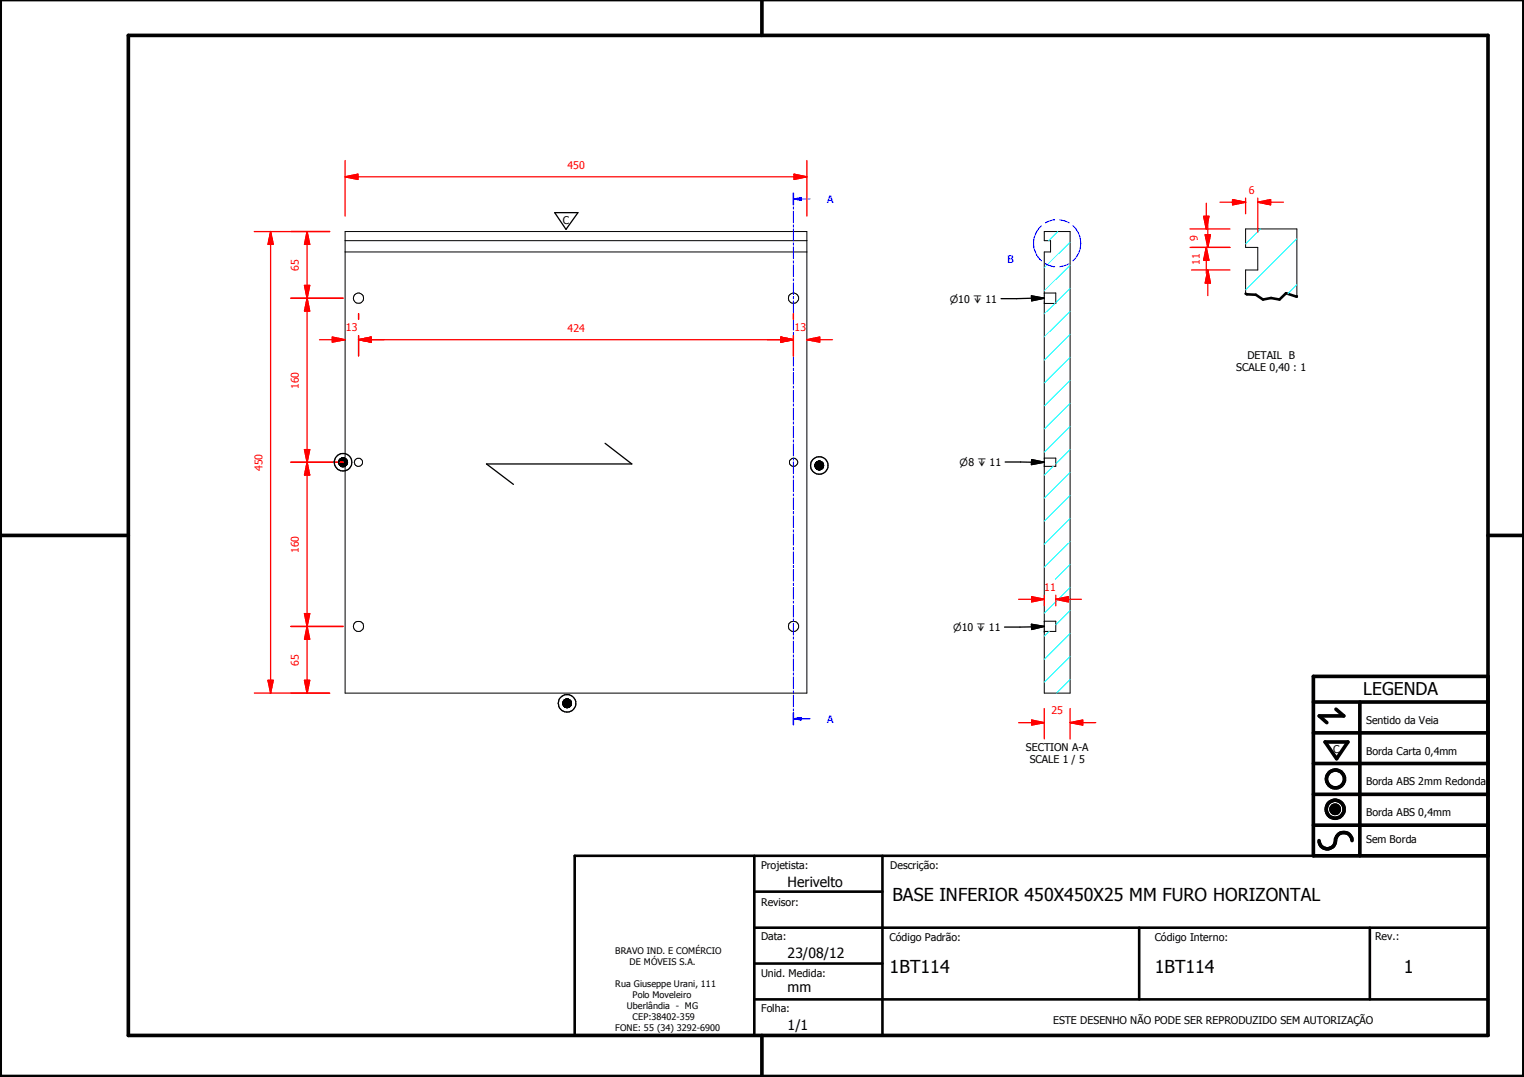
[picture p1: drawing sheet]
<svg xmlns="http://www.w3.org/2000/svg" width="297mm" height="210mm" viewBox="0 0 297 210" stroke-linecap="round" stroke-linejoin="round" font-family="sans-serif">
<g fill="none" stroke="#000" stroke-width=".19">
<path d="M67.3 46.9h90M67.3 49.1h90M67.3 45.1h90v90h-90zM203.5 45.1h5.1v90h-5.1v-86h1.3v-2.2h-1.3zM203.5 57.1h2.3v2h-2.3M242.8 57.2v-4.6h2.3v-4.4h-2.3v-3.6h10v13.1M66 90.1l1.7 .1zM66 90l1.7 .1zM66 90.2h1.7v.1zM66 90.2l1.7 .1h-1.7zM66 90.3h1.7zM66 90.3h1.6z"/>
<path d="M66 89.9l1.7 .1zM66.1 90.3l1.5 .1zM66.1 90.4h1.5v.2zM66.1 90.4l1.5 .2h-1.5zM66.1 89.8l1.6 .1zM66.1 89.7l1.5 .1zM66.1 90.6h1.5zM66.1 89.7h1.5zM66.2 90.6h1.4zM66.2 90.6l1.3 .1zM66.2 89.6l1.4 .1h-1.5zM66.2 89.6l1.4 .1z"/>
<path d="M66.2 90.7h1.3zM66.2 90.7h1.2zM66.2 89.5l1.4 .1zM66.3 90.7h1.1zM66.3 90.7l1 .1zM66.3 89.5h1.2zM66.3 89.5h1.1zM66.4 90.8h.9zM66.4 89.4l1 .1zM66.4 89.4h.9zM66.5 90.8h.8zM66.5 90.8h.7z"/>
<path d="M66.5 89.4h.8zM66.5 90.8l.6 .1zM66.5 89.3l.8 .1zM66.5 89.3h.7zM66.6 90.9h.5zM66.6 89.3h.6zM66.6 89.3h.5zM66.7 90.9h.4zM66.7 90.9h.3zM66.7 89.3h.4zM66.8 90.9h.2zM66.8 89.3h.3z"/>
<path d="M66.8 89.3h.2zM158.8 90.6l1.7 .1zM158.8 90.7l1.7 .1zM158.8 90.8h1.7zM158.8 90.8l1.7 .1zM158.8 90.9l1.7 .1zM158.8 90.6h1.7zM158.9 91h1.6zM158.9 91l1.5 .1zM158.9 90.5l1.6 .1zM158.9 91.1h1.5zM158.9 90.4l1.6 .1z"/>
<path d="M159 91.1h1.4zM159 91.1l1.4 .1zM159 90.3l1.4 .1zM159 91.2h1.4zM159 91.2l1.3 .1zM159 90.2l1.4 .1zM159 91.3h1.3zM159 91.3l1.2 .1zM159 90.2h1.4zM159.1 91.4h1.1zM159.1 90.1l1.2 .1h-1.3zM159.1 90.1l1.2 .1z"/>
<path d="M159.2 91.4h1zM159.2 91.4h.9zM159.2 90l1 .1zM159.2 90h1zM159.3 91.4h.8zM159.3 91.4l.7 .1zM159.3 90h.9zM159.3 90h.8zM159.3 91.5h.7zM159.3 91.5h.6zM159.3 90h.7zM159.4 91.5h.5z"/>
<path d="M159.4 91.5h.4zM159.4 89.9l.6 .1zM159.4 89.9h.5zM159.5 91.5h.3zM159.5 91.5l.3 .1zM159.5 89.9h.4zM159.5 89.9h.3zM159.6 91.6h.2zM159.6 89.9h.2zM203.5 89.3h2.3v1.6h-2.3M109.7 137l1.7 .1zM109.7 137.1l1.7 .1z"/>
<path d="M109.7 137.2h1.7zM109.7 137.2h1.6zM109.7 137.2l1.6 .1zM109.7 136.9l1.7 .1zM109.7 137.3h1.6zM109.7 137.3l1.6 .1zM109.7 136.8l1.6 .1zM109.8 137.4l1.5 .1zM109.8 136.7l1.5 .1zM109.8 137.5h1.5zM109.8 137.5l1.4 .1zM109.8 136.7h1.5z"/>
<path d="M109.9 137.6h1.3zM109.9 136.6l1.4 .1zM109.9 137.6l1.2 .1zM109.9 136.5l1.3 .1zM109.9 137.7h1.2zM109.9 137.7l1.1 .1zM109.9 136.4l1.3 .1zM109.9 136.4h1.2zM110 137.8h1zM110 136.4h1.1zM110 136.4h1zM110.1 137.8h.9z"/>
<path d="M110.1 137.8h.8zM110.1 136.4h.9zM110.2 137.8h.7zM110.2 137.8l.6 .1zM110.2 136.3l.8 .1zM110.2 136.3h.7zM110.3 137.9h.5zM110.3 137.9h.4zM110.3 136.3h.6zM110.3 136.3h.5zM110.4 137.9h.3zM110.4 137.9h.2z"/>
<path d="M110.4 136.2l.4 .1zM110.4 136.2h.3zM110.4 136.2h.2zM203.5 123.1h.1M203.5 121.1h2.3v2h-2.3M259.4 157.6l1.6 .1zM259.4 157.7l1.6 .1zM259.4 157.8l1.6 .1zM259.4 157.9h1.6v.1zM259.4 157.9l1.6 .1h-1.5zM259.4 157.6h1.6zM259.5 158h1.5z"/>
<path d="M259.5 158l1.4 .1zM259.5 157.5l1.5 .1zM259.5 158.1h1.4zM259.5 157.4l1.5 .1zM259.5 158.1l1.4 .1zM259.5 157.3l1.4 .1zM259.6 158.2h1.3zM259.6 158.2h1.2zM259.6 157.2l1.3 .1zM259.6 158.2l1.2 .1zM259.6 157.2h1.3zM259.7 158.3h1.1z"/>
<path d="M259.7 158.3l1 .1zM259.7 157.1l1.1 .1zM259.7 157.1h1.1zM259.8 158.4h.9zM259.8 158.4h.8zM259.8 157.1h1zM259.8 157.1h.9zM259.8 158.4l.8 .1zM259.8 157l.9 .1zM259.8 157h.8zM259.9 158.5h.7zM259.9 158.5h.6z"/>
<path d="M259.9 157h.7zM260 158.5h.5zM260 158.5h.4zM260 157h.6zM260.1 158.5h.3zM260.1 158.5h.2zM260.1 156.9l.4 .1zM260.1 156.9h.3zM260.1 156.9h.2z"/>
<circle cx="69.9" cy="58.1" r=".99"/>
<circle cx="154.6" cy="58.1" r="1.01"/>
<circle cx="69.9" cy="90.1" r=".79"/>
<circle cx="154.7" cy="90.1" r=".79"/>
<circle cx="69.9" cy="122.1" r="1"/>
<circle cx="154.7" cy="122.1" r=".99"/>
</g>
<path d="M242.8 57.2l.2 .2h1.8l1.4 1 1.5-.3 1.7 .3 1.3-1.3 2.1 .6M112 166.8h178v35h-178zM147 173.8h25M147 166.8v35M172 166.8v35M147 194.8h143M147 180.8h143M147 187.8h25M222 180.8v14M267 180.8v14" fill="none" stroke="#000" stroke-width=".51"/>
<g fill="#000">
<path d="M66 89.9l1.7 .1zM66.1 89.8l1.6 .1zM66.1 89.7l1.5 .1zM66.1 89.7h1.5zM66.2 89.6l1.4 .1h-1.5zM66.2 89.6l1.4 .1zM66.2 89.5l1.4 .1zM66.3 89.5h1.2zM66.3 89.5h1.1zM66.4 89.4l1 .1zM66.4 89.4h.9zM66.5 89.4h.8z"/>
<path d="M66.5 89.3l.8 .1zM66.5 89.3h.7zM66.6 89.3h.6zM66.6 89.3h.5zM66.7 89.3h.4zM66.8 89.3h.3zM66.8 89.3h.2zM66.7 90.9h.3zM66.8 90.9h.2zM66.6 90.9h.5zM66.7 90.9h.4zM66.5 90.8l.6 .1z"/>
<path d="M66.5 90.8h.7zM66.4 90.8h.9zM66.5 90.8h.8zM66.3 90.7l1 .1zM66.2 90.7h1.2zM66.3 90.7h1.1zM66.2 90.6l1.3 .1zM66.2 90.7h1.3zM66.1 90.6h1.5zM66.2 90.6h1.4zM66.1 90.4l1.5 .2h-1.5zM66 90.3h1.6z"/>
<path d="M66.1 90.3l1.5 .1zM66.1 90.4h1.5v.2zM66 90.2l1.7 .1h-1.7zM66 90.3h1.7zM66 90l1.7 .1zM66 90.1l1.7 .1zM66 90.2h1.7v.1zM158.8 90.6h1.7zM158.9 90.5l1.6 .1zM158.9 90.4l1.6 .1zM159 90.3l1.4 .1zM159 90.2l1.4 .1z"/>
<path d="M159 90.2h1.4zM159.1 90.1l1.2 .1h-1.3zM159.1 90.1l1.2 .1zM159.2 90l1 .1zM159.2 90h1zM159.3 90h.9zM159.3 90h.8zM159.3 90h.7zM159.4 89.9l.6 .1zM159.4 89.9h.5zM159.5 89.9h.4zM159.5 89.9h.3z"/>
<path d="M159.6 89.9h.2zM159.5 91.5l.3 .1zM159.6 91.6h.2zM159.4 91.5h.4zM159.5 91.5h.3zM159.3 91.5h.6zM159.4 91.5h.5zM159.3 91.4l.7 .1zM159.3 91.5h.7zM159.2 91.4h.9zM159.3 91.4h.8zM159.1 91.4h1.1z"/>
<path d="M159.2 91.4h1zM159 91.3l1.2 .1zM159 91.2l1.3 .1zM159 91.3h1.3zM159 91.1l1.4 .1zM159 91.2h1.4zM158.9 91l1.5 .1zM158.9 91.1h1.5zM159 91.1h1.4zM158.8 90.8l1.7 .1zM158.8 90.9l1.7 .1zM158.9 91h1.6z"/>
<path d="M158.8 90.6l1.7 .1zM158.8 90.7l1.7 .1zM158.8 90.8h1.7zM109.7 136.9l1.7 .1zM109.7 136.8l1.6 .1zM109.8 136.7l1.5 .1zM109.8 136.7h1.5zM109.9 136.6l1.4 .1zM109.9 136.5l1.3 .1zM109.9 136.4l1.3 .1zM109.9 136.4h1.2zM110 136.4h1.1z"/>
<path d="M110 136.4h1zM110.1 136.4h.9zM110.2 136.3l.8 .1zM110.2 136.3h.7zM110.3 136.3h.6zM110.3 136.3h.5zM110.4 136.2l.4 .1zM110.4 136.2h.3zM110.4 136.2h.2zM110.4 137.9h.2zM110.3 137.9h.4zM110.4 137.9h.3z"/>
<path d="M110.2 137.8l.6 .1zM110.3 137.9h.5zM110.1 137.8h.8zM110.2 137.8h.7zM110 137.8h1zM110.1 137.8h.9zM109.9 137.7l1.1 .1zM109.9 137.6l1.2 .1zM109.9 137.7h1.2zM109.9 137.6h1.3zM109.8 137.5l1.4 .1zM109.7 137.3l1.6 .1z"/>
<path d="M109.8 137.4l1.5 .1zM109.8 137.5h1.5zM109.7 137.2h1.6zM109.7 137.2l1.6 .1zM109.7 137.3h1.6zM109.7 137l1.7 .1zM109.7 137.1l1.7 .1zM109.7 137.2h1.7zM259.4 157.6h1.6zM259.5 157.5l1.5 .1zM259.5 157.4l1.5 .1zM259.5 157.3l1.4 .1z"/>
<path d="M259.6 157.2l1.3 .1zM259.6 157.2h1.3zM259.7 157.1l1.1 .1zM259.7 157.1h1.1zM259.8 157.1h1zM259.8 157.1h.9zM259.8 157l.9 .1zM259.8 157h.8zM259.9 157h.7zM260 157h.6zM260.1 156.9l.4 .1zM260.1 156.9h.3z"/>
<path d="M260.1 156.9h.2zM260.1 158.5h.2zM260 158.5h.4zM260.1 158.5h.3zM259.9 158.5h.6zM260 158.5h.5zM259.8 158.4l.8 .1zM259.9 158.5h.7zM259.8 158.4h.8zM259.7 158.3l1 .1zM259.8 158.4h.9zM259.6 158.2l1.2 .1z"/>
<path d="M259.7 158.3h1.1zM259.6 158.2h1.2zM259.5 158.1l1.4 .1zM259.6 158.2h1.3zM259.5 158l1.4 .1zM259.5 158.1h1.4zM259.4 157.9l1.6 .1h-1.5zM259.5 158h1.5zM259.4 157.6l1.6 .1zM259.4 157.7l1.6 .1zM259.4 157.8l1.6 .1zM259.4 157.9h1.6v.1z"/>
</g>
<g fill="none" stroke="#000" stroke-width=".71">
<path d="M148.5 0v6.9M297 -.1v209.9h-297v-209.9M25 6.9h265v194.9h-265zM0 104.4h25M290 104.4h7M256 136.8h34M260.4 138.2l1.5 1.3h-4.8l1.5 1.3M265 136.8v30M290 131.8h-34v35h34M256 154.8h34M256 148.8h34M256 142.8h34"/>
<path d="M258.3 144.6h4.4l-2.2 3.3zM256 160.8h34M257.1 163.8a1.62 1.62 0 0 0 1.8 1.6 1.62 1.62 0 0 0 1.4-1.9 1.63 1.63 0 0 1 1.7-1.2 1.63 1.63 0 0 1 1.5 1.5M148.5 201.8v8"/>
<circle cx="260.2" cy="157.7" r="1.76"/>
<circle cx="260.2" cy="157.7" r=".82"/>
<circle cx="260.3" cy="151.8" r="1.76"/>
</g>
<g fill="none" stroke="#00f" stroke-width=".19">
<path d="M154.6 37.6v2.3M154.6 38.8h1.6M154.6 40.3v.5M154.6 41.1v2.3M154.6 43.8v.5M154.6 44.6v2.3M154.6 47.3v.5M154.6 48.1v2.3M154.6 50.8v.5M154.6 51.6v2.3M154.6 54.3v.4M154.6 55.1v2.3"/>
<path d="M154.6 57.8v.5M154.6 58.6v2.3M154.6 61.3v.4M154.6 62.1v2.3M154.6 64.8v.4M154.6 65.6v2.3M154.6 68.3v.4M154.6 69.1v2.3M154.6 71.8v.4M154.6 72.6v2.3M154.6 75.3v.4M154.6 76.1v2.3"/>
<path d="M154.6 78.7v.5M154.6 79.5v2.4M154.6 82.2v.5M154.6 83.1v2.2M154.6 85.7v.5M154.6 86.5v2.4M154.6 89.2v.5M154.6 90v2.3M154.6 92.7v.5M154.6 93.6v2.2M154.6 96.2v.4M154.6 97v2.3"/>
<path d="M154.6 99.7v.5M154.6 100.5v2.3M154.6 103.2v.5M154.6 104v2.3M154.6 106.7v.4M154.6 107.5v2.3M154.6 110.2v.4M154.6 111v2.3M154.6 113.7v.4M154.6 114.5v2.3M154.6 117.2v.4M154.6 118v2.3"/>
<path d="M154.6 120.6v.5M154.6 121.5v2.3M154.6 124.1v.5M154.6 125v2.3M154.6 127.6v.5M154.6 128.4v2.4M154.6 131.1v.5M154.6 132v2.2M154.6 134.6v.5M154.6 135.5v2.3M154.6 138.1v.5M154.6 138.9v2.3"/>
</g>
<path d="M154.6 37.6v2.3M154.6 138.9v2.3" fill="none" stroke="#00f" stroke-width=".3"/>
<path d="M154.6 38.8l1.6-.3v.5z" fill="#00f"/>
<path d="M154.6 38.8l1.6-.3v.5zM156.2 38.8h1.7M154.6 140.1h1.6" fill="none" stroke="#00f" stroke-width=".19"/>
<path d="M154.6 140.1l1.6-.3v.5z" fill="#00f"/>
<path d="M203 44a4.6 4.6 0 0 0 0 6.8M203.7 51.4l1.9 .6M205.6 42.8l-1.9 .6M206.5 42.8l1.9 .6M208.4 51.4l-1.9 .6M209.1 44a4.6 4.6 0 0 1 0 6.8M154.6 140.1l1.6-.3v.5zM156.2 140.1h1.7" fill="none" stroke="#00f" stroke-width=".19"/>
<g fill="none" stroke="#0ff" stroke-width=".19">
<path d="M205.7 59.1l-2.2 2.1M206.2 45.1l-1.8 1.8M208.6 56.2l-2.8 2.8M208.6 51.7l-5.1 5M208.6 47.2l-5.1 5M245.7 44.6l-2.9 2.9M252.8 55.5l-1.8 1.8M252.8 46.5l-10 10M208.6 78.6l-5.1 5M208.6 74.1l-5.1 5M208.6 69.6l-5.1 5M208.6 65.2l-5.1 5"/>
<path d="M208.6 60.7l-5.1 5M205.3 90.9l-1.8 1.7M208.6 96.6l-5.1 5M208.6 92.1l-5.1 5M208.6 87.6l-2.8 2.8M208.6 83.1l-5.1 5M208.6 119l-2.8 2.8M208.6 114.5l-5.1 5M208.6 105.6l-5.1 4.9M208.6 101l-5.1 5.1M208.6 110l-2.9 2.9M204.5 123.1l-1 .9"/>
<path d="M208.6 132.5l-2.7 2.6M208.6 128l-5.1 5M208.6 123.5l-5.1 5"/>
</g>
<path d="M64.8 66.2h2.5" fill="none" stroke="#f00" stroke-width=".25"/>
<path d="M64.8 65.7l2.5 .5-2.5 .5z" fill="#f00"/>
<path d="M64.8 65.7l2.5 .5-2.5 .5zM69.9 66.2h2.4" fill="none" stroke="#f00" stroke-width=".25"/>
<path d="M69.9 66.2l2.4-.5v1z" fill="#f00"/>
<path d="M62.3 66.2h2.5M69.9 66.2l2.4-.5v1zM69.9 66.2h5M69.9 61.1v1.1M69.9 65.4v4" fill="none" stroke="#f00" stroke-width=".25"/>
<path d="M69.9 66.2l2.4-.5v1z" fill="#f00"/>
<path d="M69.9 66.2l2.4-.5v1zM152.2 66.2h2.4" fill="none" stroke="#f00" stroke-width=".25"/>
<path d="M152.2 65.7l2.4 .5-2.4 .5z" fill="#f00"/>
<path d="M69.9 61.1v1.1M69.9 65.4v4M72.3 66.2h82.3M152.2 65.7l2.4 .5-2.4 .5zM154.6 61.1v1.1M154.6 65.4v4" fill="none" stroke="#f00" stroke-width=".25"/>
<path d="M152.2 65.7l2.4 .5-2.4 .5z" fill="#f00"/>
<path d="M152.2 65.7l2.4 .5-2.4 .5zM157.3 66.2h2.5" fill="none" stroke="#f00" stroke-width=".25"/>
<path d="M157.3 66.2l2.5-.5v1z" fill="#f00"/>
<path d="M67.3 34.5h2.5M149.6 66.2h2.6M154.6 61.1v1.1M154.6 65.4v4M157.3 66.2l2.5-.5v1zM159.8 66.2h2.5" fill="none" stroke="#f00" stroke-width=".25"/>
<path d="M67.3 34.5l2.5-.5v1z" fill="#f00"/>
<path d="M67.3 34.5l2.5-.5v1zM154.8 34.5h2.5" fill="none" stroke="#f00" stroke-width=".25"/>
<path d="M154.8 34l2.5 .5-2.5 .5z" fill="#f00"/>
<path d="M67.3 31.3v10.8M69.8 34.5h85M154.8 34l2.5 .5-2.5 .5zM157.3 31.3v10.8M59.9 132.6v2.5" fill="none" stroke="#f00" stroke-width=".25"/>
<path d="M59.3 132.6h1.1l-.5 2.5z" fill="#f00"/>
<path d="M59.3 132.6h1.1l-.5 2.5zM59.9 122.1v2.5" fill="none" stroke="#f00" stroke-width=".25"/>
<path d="M59.9 122.1l.5 2.5h-1.1z" fill="#f00"/>
<path d="M59.9 119.6v2.5M56.7 135.1h7.6M56.7 122.1h10.2M59.9 122.1l.5 2.5h-1.1zM59.9 124.6v8" fill="none" stroke="#f00" stroke-width=".25"/>
<path d="M59.3 119.6h1.1l-.5 2.5z" fill="#f00"/>
<path d="M59.9 90.1v2.5M59.3 119.6h1.1l-.5 2.5z" fill="none" stroke="#f00" stroke-width=".25"/>
<path d="M59.9 90.1l.5 2.5h-1.1z" fill="#f00"/>
<path d="M56.7 90.1h10.2M59.9 90.1l.5 2.5h-1.1zM59.9 87.6v2.5M59.9 92.6v27M56.7 122.1h10.2" fill="none" stroke="#f00" stroke-width=".25"/>
<path d="M59.3 87.6h1.1l-.5 2.5z" fill="#f00"/>
<path d="M59.9 58.1v2.5M59.3 87.6h1.1l-.5 2.5z" fill="none" stroke="#f00" stroke-width=".25"/>
<path d="M59.9 58.1l.5 2.5h-1.1z" fill="#f00"/>
<path d="M56.7 58.1h10.2M59.9 58.1l.5 2.5h-1.1zM59.9 55.6v2.5M59.9 60.6v27M56.7 90.1h10.2" fill="none" stroke="#f00" stroke-width=".25"/>
<path d="M59.3 55.6h1.1l-.5 2.5z" fill="#f00"/>
<path d="M59.3 55.6h1.1l-.5 2.5zM59.9 45.1v2.5" fill="none" stroke="#f00" stroke-width=".25"/>
<path d="M59.9 45.1l.5 2.5h-1.1z" fill="#f00"/>
<path d="M52.7 45.1v2.5M56.7 45.1h7.6M56.7 58.1h10.2M59.9 45.1l.5 2.5h-1.1zM59.9 47.6v8" fill="none" stroke="#f00" stroke-width=".25"/>
<path d="M52.7 45.1l.6 2.5h-1.1z" fill="#f00"/>
<path d="M52.7 45.1l.6 2.5h-1.1zM52.7 132.6v2.5" fill="none" stroke="#f00" stroke-width=".25"/>
<path d="M52.2 132.6h1.1l-.6 2.5z" fill="#f00"/>
<path d="M49.6 45.1h14.7M52.7 47.6v85M235.1 42.2v2.4M49.6 135.1h14.7M52.2 132.6h1.1l-.6 2.5z" fill="none" stroke="#f00" stroke-width=".25"/>
<path d="M201 57.7l2.5 .4-2.4 .5zM203.5 58.1l-8.4 .1M195.9 90l7.6 .1M201.1 89.6l2.4 .5-2.5 .5zM201 121.7l2.5 .4-2.4 .6zM203.5 122.1l-7.7 .1" fill="none" stroke="#000" stroke-width=".25"/>
<path d="M201 57.7l2.5 .4-2.4 .5zM201.1 89.6l2.4 .5-2.5 .5zM201 121.7l2.5 .4-2.4 .6z" fill="#000"/>
<path d="M234.6 42.2h1l-.5 2.4z" fill="#f00"/>
<path d="M234.6 42.2h1l-.5 2.4zM235.1 48.2v2.5" fill="none" stroke="#f00" stroke-width=".25"/>
<path d="M235.1 48.2l.5 2.5h-1z" fill="#f00"/>
<path d="M235.1 39.6v2.6M231.9 44.6h7.8M231.9 48.2h7.8M234.6 50.6l.5-2.4 .5 2.5h-1M235.1 48.2l.5 2.5h-1zM235.1 50.7v2.6M235.4 52.6v2.6" fill="none" stroke="#f00" stroke-width=".25"/>
<path d="M235.4 52.6l.5 2.6h-1z" fill="#f00"/>
<path d="M235.4 52.6l.5 2.6h-1zM235.4 45.8v2.4" fill="none" stroke="#f00" stroke-width=".25"/>
<path d="M234.9 45.8h1l-.5 2.4z" fill="#f00"/>
<path d="M240.2 39.4h2.6M232.2 52.6h7.5M232.2 48.2h7.5M234.9 45.8h1l-.5 2.4zM235.4 43.2v2.6M235.4 55.2v2.4" fill="none" stroke="#f00" stroke-width=".25"/>
<path d="M240.2 38.9l2.6 .5-2.6 .5z" fill="#f00"/>
<path d="M240.2 38.9l2.6 .5-2.6 .5zM245.1 39.4h2.5" fill="none" stroke="#f00" stroke-width=".25"/>
<path d="M245.1 39.4l2.5-.5v1z" fill="#f00"/>
<path d="M237.8 39.4h2.4M242.8 38.6v3.1M245.1 39.4l2.5-.5v1zM245.1 38.6v6.7M247.6 39.4h2.5M201.1 140.8h2.4" fill="none" stroke="#f00" stroke-width=".25"/>
<path d="M201.1 140.3l2.4 .5-2.4 .5z" fill="#f00"/>
<path d="M201.1 140.3l2.4 .5-2.4 .5zM208.6 140.8h2.4" fill="none" stroke="#f00" stroke-width=".25"/>
<path d="M208.6 140.8l2.4-.5v1z" fill="#f00"/>
<path d="M201.1 116.8h2.4M203.5 138.1v5.9M208.6 138.1v5.9M198.5 140.8h2.6M208.6 140.8l2.4-.5v1zM211 140.8h2.6" fill="none" stroke="#f00" stroke-width=".25"/>
<path d="M201.1 116.3l2.4 .5-2.4 .5z" fill="#f00"/>
<path d="M201.1 116.3l2.4 .5-2.4 .5zM205.8 116.8h2.4" fill="none" stroke="#f00" stroke-width=".25"/>
<path d="M205.8 116.8l2.4-.5v1z" fill="#f00"/>
<path d="M198.5 116.8h2.6M203.5 116v2.1M205.8 116.8l2.4-.5v1zM205.8 116v2.1M208.2 116.8h2.6" fill="none" stroke="#f00" stroke-width=".25"/>
<g fill="none" stroke="#000" stroke-width=".25">
<path d="M108.1 41.4h4.5l-2.3 3.3zM117.9 86.4l5.2 4h-28.3l5.3 4"/>
<circle cx="66.9" cy="90.1" r=".86"/>
<circle cx="66.9" cy="90.1" r="1.72"/>
<circle cx="159.7" cy="90.7" r="1.71"/>
<circle cx="159.7" cy="90.7" r=".85"/>
<circle cx="110.5" cy="137.1" r="1.71"/>
<circle cx="110.6" cy="137.1" r=".85"/>
</g>
<g font-size="3.5">
<text x="173.9" y="175.7">BASE INFERIOR 450X450X25 MM FURO HORIZONTAL</text>
<text x="173.4" y="189.7">1BT114</text>
<text x="225.1" y="189.7">1BT114</text>
<text x="273.6" y="189.7">1</text>
</g>
<text font-size="3.4" x="265.7" y="135.4">LEGENDA</text>
<g font-size="2.7">
<text x="153.5" y="172.8">Herivelto</text>
<text x="153.5" y="186.6">23/08/12</text>
<text x="153.5" y="193.4">mm</text>
<text x="153.5" y="200.8">1/1</text>
</g>
<g font-size="2.1" fill="#f00">
<text x="110.6" y="32.9">450</text>
<text x="243.4" y="37.8">6</text>
<text x="233.5" y="47" transform="rotate(-90 233.5 47)">9</text>
<text x="58.2" y="52.8" transform="rotate(-90 58.2 52.8)">65</text>
<text x="233.8" y="51.6" transform="rotate(-90 233.8 51.6)">11</text>
<text x="67.4" y="64.6">13</text>
<text x="110.6" y="64.6">424</text>
<text x="154.9" y="64.6">13</text>
<text x="58.2" y="75.8" transform="rotate(-90 58.2 75.8)">160</text>
<text x="51.1" y="91.8" transform="rotate(-90 51.1 91.8)">450</text>
<text x="58.2" y="107.8" transform="rotate(-90 58.2 107.8)">160</text>
<text x="203.5" y="115.2">11</text>
<text x="58.2" y="129.7" transform="rotate(-90 58.2 129.7)">65</text>
<text x="204.9" y="139.2">25</text>
</g>
<g font-size="2.1" fill="#00f">
<text x="161.2" y="39.6">A</text>
<text x="196.4" y="51.3">B</text>
<text x="161.2" y="140.8">A</text>
</g>
<g font-size="2.1">
<text x="109.7" y="43.6">C</text>
<text x="243.1" y="69.9">DETAIL B</text>
<text x="241" y="72.3">SCALE 0,40 : 1</text>
<text x="266.3" y="141.1">Sentido da Veia</text>
<text x="199.9" y="146.3">SECTION A-A</text>
<text x="200.7" y="148.8">SCALE 1 / 5</text>
<text x="259.8" y="146.7">C</text>
<text x="266.3" y="147.2">Borda Carta 0,4mm</text>
<text x="266.3" y="153.1">Borda ABS 2mm Redonda</text>
<text x="266.3" y="159">Borda ABS 0,4mm</text>
<text x="266.3" y="164.4">Sem Borda</text>
<text x="148.4" y="169.3">Projetista:</text>
<text x="173.5" y="169.5">Descrição:</text>
<text x="148.4" y="176.6">Revisor:</text>
<text x="148.4" y="183.2">Data:</text>
<text x="173.4" y="183.3">Código Padrão:</text>
<text x="225.1" y="183.3">Código Interno:</text>
<text x="268" y="183.2">Rev.:</text>
<text x="148.4" y="190.5">Unid. Medida:</text>
<text x="148.4" y="197.2">Folha:</text>
<text x="205.3" y="199.5">ESTE DESENHO NÃO PODE SER REPRODUZIDO SEM AUTORIZAÇÃO</text>
</g>
<g font-size="1.9">
<text x="185.1" y="59">⌀10 ↧ 11</text>
<text x="187" y="90.8">⌀8 ↧ 11</text>
<text x="185.8" y="123">⌀10 ↧ 11</text>
</g>
<g font-size="1.8">
<text x="119.9" y="186">BRAVO IND. E COMÉRCIO</text>
<text x="122.7" y="188.1">DE MÓVEIS S.A.</text>
<text x="119.9" y="192.4">Rua Giuseppe Urani, 111</text>
<text x="122.2" y="196.7">Uberlândia - MG</text>
<text x="123.3" y="194.6">Polo Moveleiro</text>
<text x="119.9" y="201">FONE: 55 (34) 3292-6900</text>
<text x="123.3" y="198.8">CEP:38402-359</text>
</g>
</svg>
